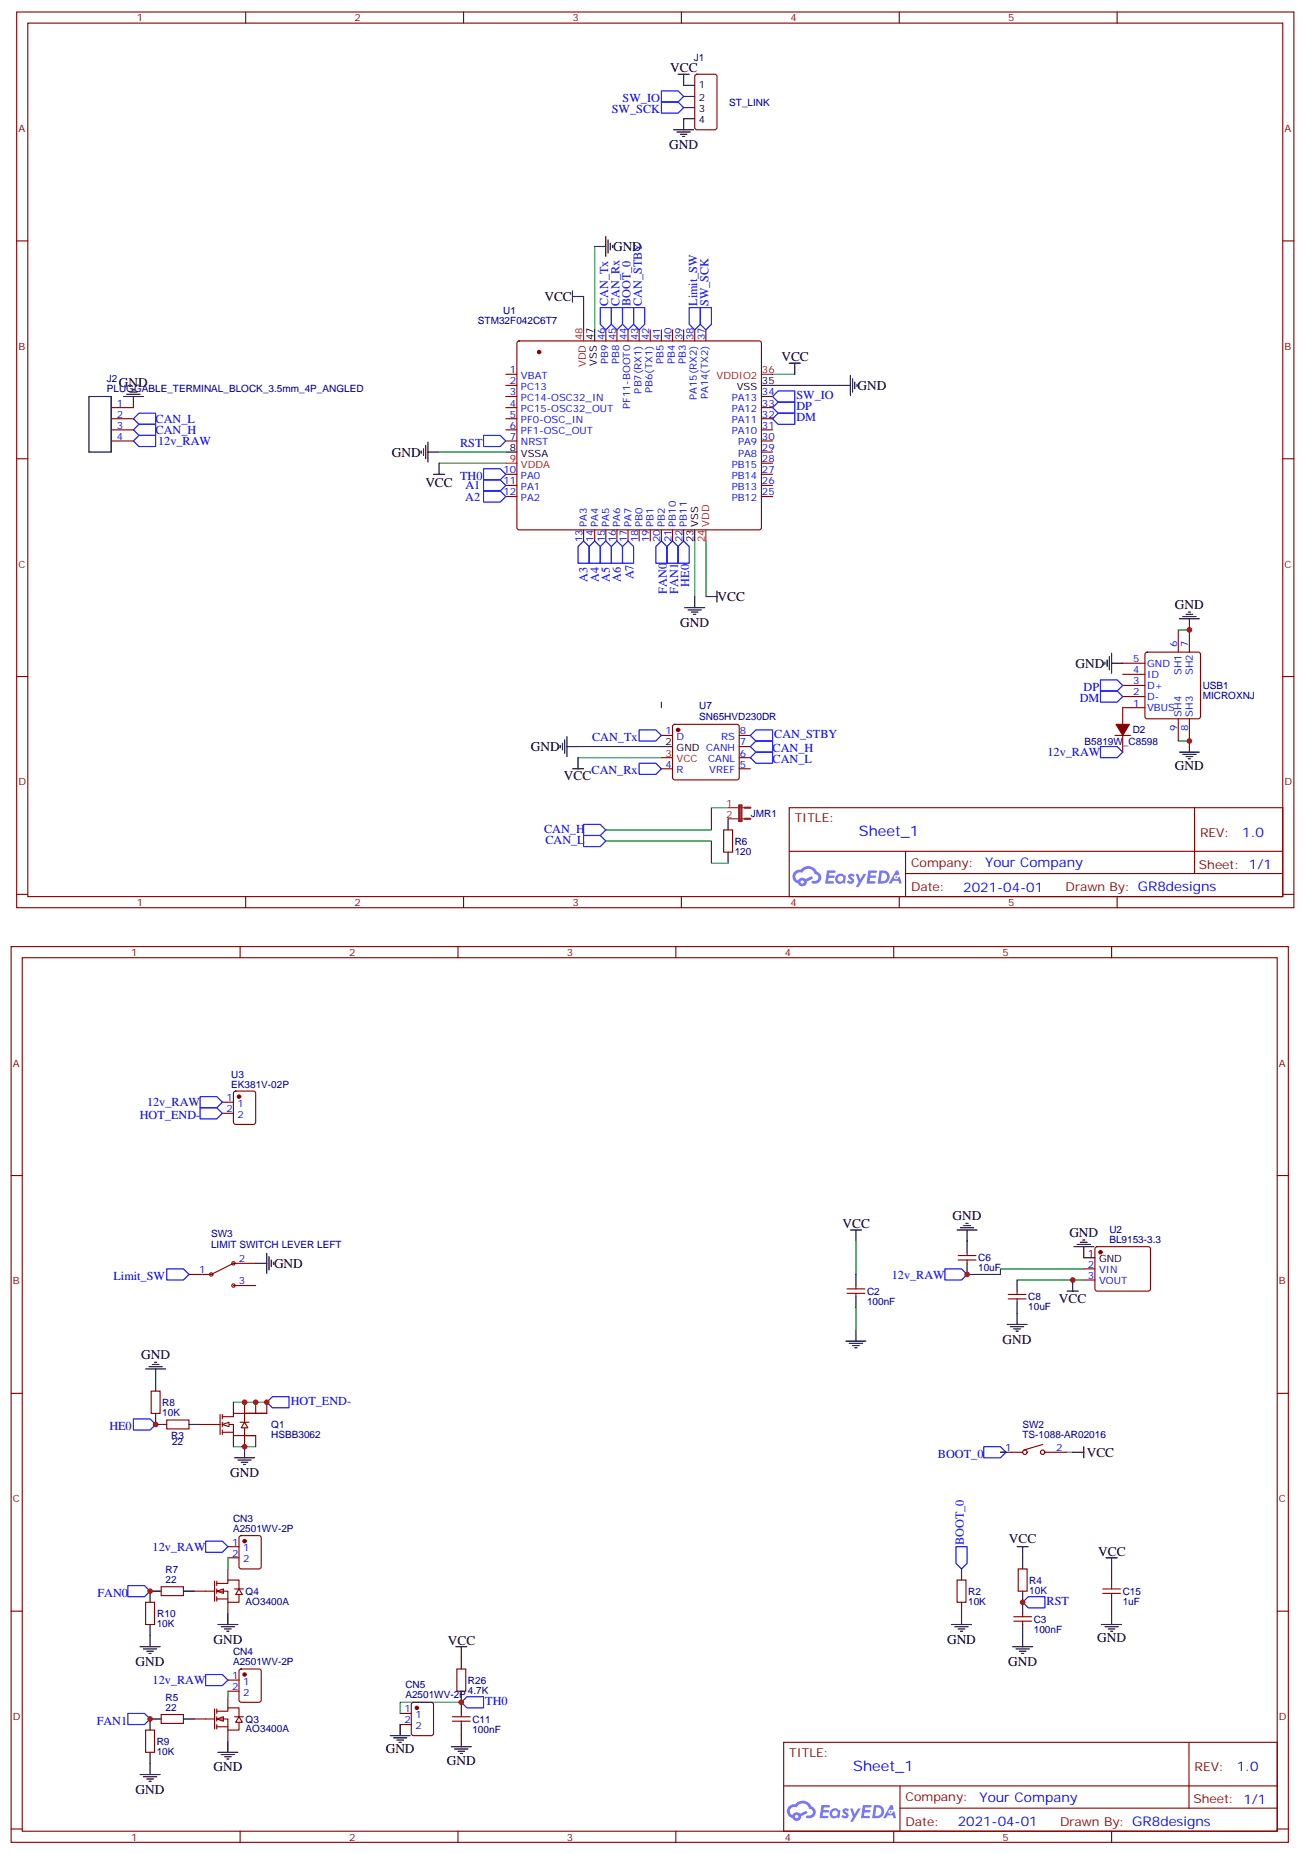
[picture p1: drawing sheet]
<svg xmlns="http://www.w3.org/2000/svg" width="414mm" height="589mm" viewBox="0 0 414 589" stroke-linecap="round" stroke-linejoin="round" font-family="sans-serif">
<g fill="none" stroke="#870000" stroke-width=".35">
<path d="M5.3 3.8h405.3v284.3h-405.3zM8.8 7.3h398.3v277.3h-398.3zM78 3.8v3.5M147.1 3.8v3.5M216.3 3.8v3.5M285.4 3.8v3.5M354.5 3.8v3.5M5.3 76.5h3.5M407.1 76.5h3.5M5.3 145.6h3.5M407.1 145.6h3.5M5.3 214.8h3.5"/>
<path d="M407.1 214.8h3.5M250.5 256.4h156.6v28.2h-156.6zM379.1 256.4v20.9M250.5 270.2h156.5M287.4 277.3h119.6M287.4 270.2v14.2M5.3 283.9h3.5M78 284.6v3.5M147.1 284.6v3.5M216.3 284.6v3.5M285.4 284.6v3.5M354.5 284.6v3.5"/>
<path d="M407.1 283.9h3.5"/>
</g>
<g fill="#5487ff">
<path d="M269.5 277.6a1.22 1.22 0 0 1 1.7 .2l-.4 .6a.47 .47 0 0 0-.4-.4 .47 .47 0 0 0-.5 .2l.2 .2a1.14 1.14 0 0 1 .8 1.8 1.14 1.14 0 0 1-1.9 0l-.2-.2 .4-.6 .8 .5a.29 .29 0 0 0 .3-.3 .29 .29 0 0 0-.3-.3 1.04 1.04 0 0 1-.5-1.7z"/>
<path d="M262.5 276.3h2.3l.4 .2-.2 .5-1.8 .1-.1 .8h1.5l.3 .4-.4 .4h-1.5l-.2 1.1h1.7l.2 .3-.2 .3-2.6 .1z"/>
<path d="M275.6 276.3l2.7 .2-.1 .5-1.9 .1-.1 .8h1.5l.4 .4-.4 .4h-1.6l-.2 1.1h1.8l.1 .3-.1 .3-2.7 .1z"/>
<path d="M284.4 276.3h.7l.3 1.3-.6 .3a.69 .69 0 0 0-1 .3 .69 .69 0 0 0 .4 .9 .69 .69 0 0 0 .9-.6l.5-.2 .5 2.2h-.7l-.3-.9h-1.7l-.5 .9h-.9z"/>
<path d="M271.6 277.4h.8l.6 1.8 1.1-1.8h.8l-2.5 4.2h-.8l.9-1.5z"/>
<path d="M279.1 276.3l-.5 4.2h1.3a2.11 2.11 0 0 0 2.4-2.1 2.11 2.11 0 0 0-2.5-2.1zM279.9 277.1a1.43 1.43 0 0 1 1.6 1.6 1.43 1.43 0 0 1-2 1.1z"/>
<path d="M265.5 277.9a1.54 1.54 0 0 0-.1 2.2 1.54 1.54 0 0 0 2.1 .1l.7 .3 .2-2.3-.5-.3a1.49 1.49 0 0 0-2.4 0zM265.7 278.9a.95 .95 0 0 1 1.9 0 .95 .95 0 0 1-1.9 0z"/>
<path d="M252.2 276.7a2.18 2.18 0 0 0 1 3.7 1.44 1.44 0 0 0 1.7 .9 1.44 1.44 0 0 0 1.1-1.4l2-1.1-.4-.7-1.9 1a1.47 1.47 0 0 0-2.4 .4 1.39 1.39 0 0 1-.7-1.9 1.39 1.39 0 0 1 2-.5 2.12 2.12 0 0 1 2.1-1.3 2.12 2.12 0 0 1 1.9 1.7 1.14 1.14 0 0 1 1.1 1.4 1.14 1.14 0 0 1-1.6 .7 .43 .43 0 0 0-.6 .4 .43 .43 0 0 0 .5 .5 1.98 1.98 0 0 0 2.5-1.2 1.98 1.98 0 0 0-1.3-2.6 3.1 3.1 0 0 0-5.2-.6l-.9 .1zM254.1 280a.54 .54 0 0 1 1 0 .54 .54 0 0 1-1 0z"/>
<circle cx="284.4" cy="278.4" r=".26"/>
</g>
<path d="M185.2 104.7v3.5M241.7 118.8h3.5M160.5 147h3.5M224 168.2v3.5M209.9 240.5h3.5" fill="none" stroke="#f00" stroke-width=".35"/>
<g fill="none" stroke="#000" stroke-width=".35">
<path d="M215.2 23.6h3.5M217 23.6v3.5h3.5M217 30.6h3.5M217 34.1h3.5M220.5 37.7h-3.5v3.5M213.8 41.2h6.3M214.8 41.9h4.3M215.9 42.6h2.1M216.6 43.3h.7M188.7 78.2h3.6M192.3 75.1v6.3M193 76.1v4.3"/>
<path d="M193.7 77.2v2.1M194.4 77.9v.7M181.7 94.1h3.5M181.7 92.4v3.5M188.7 104.7v3.5M250.5 115.3h3.5M252.2 115.3v3.5M269.9 119.2v6.3M28.2 125.9h7.1v17.6h-7.1zM241.7 122.3h3.5M266.3 122.3h3.6M270.6 120.2v4.3"/>
<path d="M271.3 121.3v2.1M272 122v.7M133.7 143.2v.7M134.4 142.5v2.1M135.1 141.4v4.2M135.8 143.5h3.5M135.8 140.3v6.4M137.6 150.6h3.5M139.3 147v3.6M160.5 143.5h3.5M220.5 168.2v3.5M217.3 192.9h6.4"/>
<path d="M218.4 193.6h4.2M219.4 194.3h2.1M220.1 195h.7M220.5 189.4v3.5M224 189.4h3.5M227.5 187.6v3.5M374.3 196.4h6.3M375.4 195.7h4.2M376.4 195h2.1M377.1 194.3h.7M377.5 196.4v3.6M350.7 210.2v.7"/>
<path d="M351.4 209.5v2.1M352.1 208.4v4.3M352.8 207.4v6.3M352.8 210.5h3.5M177.8 236.6v.7M178.5 235.9v2.2M179.2 234.9v4.2M179.9 237h3.5M179.9 233.8v6.4M209.9 237h3.5M374.3 238.8h6.3M375.4 239.5h4.2"/>
<path d="M377.5 235.2v3.6M181.7 244.1h3.5M183.4 240.5v3.6M231.1 259.9v3.6M376.4 240.2h2.1M377.1 240.9h.7M231.1 270.5v3.5M305.2 498.1v3.5M322.8 491h3.5M324.6 491v7.1M351 494.5h3.5M352.8 494.5v3.6"/>
<path d="M302 515.7h6.3M303 516.4h4.3M304.1 517.1h2.1M304.8 517.8h.7M305.2 508.6v7.1M324.6 505.1v7.1M324.6 515.7v7M349.6 515.7h6.4M350.7 516.4h4.2M351.7 517.1h2.1M352.4 517.8h.7M352.8 512.2v3.5"/>
<path d="M321.4 522.7h6.3M322.4 523.5h4.3M323.5 524.2h2.1M324.2 524.9h.7"/>
</g>
<g fill="none" stroke="#870000" stroke-width=".35">
<path d="M220.7 23.8l.5-.2h5.6l.7 .4v16.5l-.4 .6-5.9 .1-.7-.5v-16.4zM160.5 118.8h3.5M164.3 108.4l.4-.2h76.2l.5 .2 .3 .5v58.6l-.3 .5-.5 .2h-76.2l-.5-.2-.2-.5v-58.6zM192.3 104.7v3.5M195.8 104.7v3.5M199.3 104.7v3.5M202.8 104.7v3.5M206.4 104.7v3.5M209.9 104.7v3.5M213.4 104.7v3.5M217 104.7v3.5M220.5 104.7v3.5"/>
<path d="M224 104.7v3.5M35.3 129.4h7M35.3 132.9h7M35.3 136.5h7M35.3 140h7M160.5 125.9h3.5M160.5 129.4h3.5M160.5 132.9h3.5M160.5 136.5h3.5M160.5 140h3.5M160.5 122.3h3.5M241.7 125.9h3.5"/>
<path d="M241.7 129.4h3.5M241.7 132.9h3.5M241.7 136.5h3.5M241.7 140h3.5M160.5 150.6h3.5M160.5 154.1h3.5M160.5 157.6h3.5M241.7 143.5h3.5M241.7 147h3.5M241.7 150.6h3.5M241.7 154.1h3.5M241.7 157.6h3.5"/>
<path d="M185.2 168.2v3.5M188.7 168.2v3.5M192.3 168.2v3.5M195.8 168.2v3.5M199.3 168.2v3.5M202.8 168.2v3.5M206.4 168.2v3.5M209.9 168.2v3.5M213.4 168.2v3.5M217 168.2v3.5M373.9 200v7M377.5 200v7"/>
<path d="M356.3 210.5h7.1M356.3 214.1h7.1M356.3 217.6h7.1M363.6 207.2l.5-.2h16.2l.5 .2 .2 .5v19.8l-.2 .5-.5 .2h-16.2l-.5-.3-.2-.4v-19.8zM209.9 233.5h3.5M213.7 230.1l.4-.2h19.8l.5 .2 .2 .5v16.3l-.2 .5-.5 .2h-19.8l-.5-.3-.2-.4v-16.3zM234.6 233.5h3.5M234.6 237h3.5M353.8 233.5h5M356.3 221.1h7.1M356.3 233.5v5.3M363.4 224.6h-7.1v5.3"/>
<path d="M373.9 228.2v7M377.5 228.2v7M209.9 244.1h3.5M234.6 244.1h3.5M234.6 240.5h3.5M229.7 263.5h2.8v7h-2.8zM63.5 452.2h6.3M69.8 449v6.4M70.6 452.2h3.5v3.5h7h-3.5v-2.5M70.6 449.7h3.5v-1h10.6h-7.1v2.8M70.6 449v1.4M70.6 451.5v1.4"/>
<path d="M70.6 454v1.4M70.6 454.7h3.5M74.1 445.1v3.6M74.1 455.7v3.5M76.2 451.5h2.8M77.6 445.1v3.6M77.6 455.7v3.5M81.1 445.1v3.6M81.1 455.7v3.5M84.7 445.1v3.6M323.1 498.1h2.9v7h-2.9zM352.8 498.1v3.5"/>
<path d="M303.7 501.6h2.9v7h-2.9zM321.7 514.6h5.7M321.7 513.2h5.7M324.6 512.2v1M324.6 514.6v1.1M352.8 508.6v3.6"/>
</g>
<g fill="#870000" stroke="#870000" stroke-width=".35">
<path d="M354.2 229.9h4.2l-2.1 3.6z"/>
<circle cx="171.1" cy="111.8" r=".53"/>
<circle cx="215.2" cy="231.7" r=".53"/>
</g>
<g fill="none" stroke="#008700" stroke-width=".35">
<path d="M188.7 78.2v26.5M185.2 94.1v10.6M245.2 118.8h7M245.2 122.3h21.1M139.3 143.5h21.2M139.3 147h21.2M220.5 171.7v17.7M224 171.7v17.7M373.9 200h3.6M183.4 237h26.5M209.9 222.9v1.7M373.9 235.2h3.6"/>
<path d="M183.4 240.5h26.5M231.1 256.4h-5.3v7.1h-33.5M192.3 267h33.5v7h5.3"/>
</g>
<g fill="none" stroke="#00f" stroke-width=".35">
<path d="M209.9 32.4h5.3l1.8 1.7-1.8 1.8h-5.3zM209.9 28.9h5.3l1.8 1.7-1.8 1.8h-5.3zM190.5 97.6h3.5v5.3l-1.7 1.8-1.8-1.8zM194 97.6h3.6v5.3l-1.8 1.8-1.8-1.8zM197.6 97.6h3.5v5.3l-1.8 1.8-1.7-1.8zM222.2 97.6h3.6v5.3l-1.8 1.8-1.8-1.8zM42.3 132.9l1.8-1.7h5.3v3.5h-5.3zM42.3 136.5l1.8-1.8h5.3v3.5h-5.3zM153.5 138.2h5.2l1.8 1.8-1.8 1.7h-5.2zM245.2 132.9l1.7-1.7h5.3v3.5h-5.3zM245.2 125.9l1.7-1.8h5.3v3.5h-5.3zM246.9 127.6h5.3v3.6h-5.3l-1.7-1.8z"/>
<path d="M349.2 215.8h5.3l1.8 1.8-1.8 1.8h-5.3zM349.2 219.4h5.3l1.8 1.7-1.8 1.8h-5.3zM202.8 231.7h5.3l1.8 1.8-1.8 1.7h-5.3zM238.1 233.5l1.8-1.8h5.3v3.5h-5.3zM239.9 235.2h5.3v3.6h-5.3l-1.8-1.8zM202.8 242.3h5.3l1.8 1.8-1.8 1.7h-5.3zM238.1 240.5l1.8-1.7h5.3v3.5h-5.3zM303.4 491h3.5v5.3l-1.7 1.8-1.8-1.8zM324.6 508.6l1.7-1.7h5.3v3.5h-5.3z"/>
</g>
<path d="M350 505.8h5.6M350 504.4h5.6M352.8 501.6v2.8M352.8 505.8v2.8" fill="none" stroke="#a10000" stroke-width=".35"/>
<path d="M231.1 256.4h5.3M231.1 259.9h5.3" fill="none" stroke="#8c2424" stroke-width=".35"/>
<path d="M234.6 255.7h.7v4.9h-.7zM236.4 256.4h1.7M236.4 259.9h1.7" fill="none" stroke="#8c2424" stroke-width=".71"/>
<g fill="#fff" stroke="#870000" stroke-width=".35">
<path d="M77.6 451.5l1.1 1.7h-2.1z"/>
<path d="M70.6 452.2l2.1-.7v1.4z"/>
</g>
<path d="M40.6 503.3h5.3l1.7 1.8-1.7 1.8h-5.3zM40.6 543.9h5.3l1.7 1.8-1.7 1.7h-5.3z" fill="none" stroke="#00f" stroke-width=".35"/>
<g fill="none" stroke="#000" stroke-width=".35">
<path d="M47.6 515.7v7M51.2 505.1h-3.6v3.5M58.2 505.1h3.5M69.1 515.7h6.4M70.2 516.4h4.2M71.3 517.1h2.1M72 517.8h.7M72.3 512.2v3.5M44.4 522.7h6.4M45.5 523.5h4.2M46.6 524.2h2.1M47.3 524.9h.7"/>
<path d="M47.6 556.3v7M51.2 545.7h-3.6v3.5M58.2 545.7h3.5M69.1 556.3h6.4M70.2 557h4.2M71.3 557.7h2.1M72 558.4h.7M72.3 552.7v3.6M44.4 563.3h6.4M45.5 564h4.2M46.6 564.7h2.1M47.3 565.4h.7"/>
</g>
<path d="M46.2 508.6h2.8v7.1h-2.8zM51.2 503.7h7v2.8h-7zM46.2 549.2h2.8v7.1h-2.8zM51.2 544.3h7v2.8h-7z" fill="none" stroke="#870000" stroke-width=".35"/>
<g fill="#fff" stroke="#870000" stroke-width=".35">
<path d="M68.8 545.7l2.1-.7v1.4z"/>
<path d="M75.8 545l1.1 1.7h-2.1z"/>
</g>
<path d="M72.3 538.6v3.5M61.7 545.7h6.4M68.1 542.5v6.4M68.8 543.2h3.5v-1.1h3.5v2.9M68.8 545.7h3.5v3.5h3.5v-2.5M68.8 548.1h3.5M68.8 542.5v1.4M68.8 545v1.4M68.8 547.4v1.5M72.3 549.2v3.5M74.4 545h2.9" fill="none" stroke="#870000" stroke-width=".35"/>
<g fill="#fff" stroke="#870000" stroke-width=".35">
<path d="M68.8 505.1l2.1-.7v1.4z"/>
<path d="M75.8 504.4l1.1 1.8h-2.1z"/>
</g>
<g fill="none" stroke="#870000" stroke-width=".35">
<path d="M3.5 300.5h405.4v284.3h-405.4zM7.1 304h398.2v277.3h-398.2zM76.2 300.5v3.5M145.3 300.5v3.5M214.5 300.5v3.5M283.6 300.5v3.5M352.8 300.5v3.5M3.5 373.2h3.6M405.3 373.2h3.6M3.5 442.3h3.6M48 441.6h2.8v7.1h-2.8zM52.9 450.8h7.1v2.8h-7.1z"/>
<path d="M405.3 442.3h3.6M72.3 498.1v3.5M3.5 511.5h3.6M61.7 505.1h6.4M68.1 501.9v6.4M68.8 502.6h3.5v-1h3.5v2.8M68.8 505.1h3.5v3.5h3.5v-2.4M68.8 507.6h3.5M68.8 501.9v1.4M68.8 504.4v1.4M68.8 506.9v1.4M72.3 508.6v3.6"/>
<path d="M74.4 504.4h2.9M405.3 511.5h3.6M248.7 553.1h156.6v28.2h-156.6zM377.3 553.1v20.9M248.7 566.9h156.5M285.6 574h119.6M285.6 566.9v14.1M3.5 580.6h3.6M76.2 581.3v3.5M145.3 581.3v3.5M214.5 581.3v3.5M283.6 581.3v3.5"/>
<path d="M352.8 581.3v3.5M405.3 580.6h3.6"/>
</g>
<path d="M42.3 450.4h5.3l1.8 1.8-1.8 1.8h-5.3z" fill="none" stroke="#00f" stroke-width=".35"/>
<path d="M46.2 434.6h6.4M47.3 433.8h4.2M48.3 433.1h2.1M49 432.4h.7M49.4 434.6v7M49.4 448.7v3.5h3.5M60 452.2h3.5M77.6 459.2v3.6M74.4 462.8h6.4M75.5 463.5h4.2M76.6 464.2h2.1M77.3 464.9h.7" fill="none" stroke="#000" stroke-width=".35"/>
<path d="M74.1 459.2h7" fill="none" stroke="#008700" stroke-width=".35"/>
<g fill="#5487ff">
<path d="M267.7 574.3a1.22 1.22 0 0 1 1.7 .2l-.4 .6a.47 .47 0 0 0-.3-.4 .47 .47 0 0 0-.5 .2l.1 .2a1.14 1.14 0 0 1 .8 1.8 1.14 1.14 0 0 1-1.9 0l-.2-.2 .5-.6 .7 .4a.29 .29 0 0 0 .3-.2 .29 .29 0 0 0-.2-.3 1.04 1.04 0 0 1-.6-1.7z"/>
<path d="M260.7 573h2.4l.3 .2-.2 .5-1.8 .1-.1 .8h1.5l.3 .4-.3 .3h-1.6l-.2 1.1 1.7 .1 .2 .3-.2 .3-2.6 .1z"/>
<path d="M273.8 573l2.7 .2-.1 .5-1.8 .1-.2 .8h1.6l.3 .4-.4 .3h-1.6l-.1 1.1 1.7 .1 .2 .3-.2 .3-2.6 .1z"/>
<path d="M282.6 573h.7l.3 1.3-.6 .3a.69 .69 0 0 0-1 .3 .69 .69 0 0 0 .4 .9 .69 .69 0 0 0 .9-.6l.5-.2 .6 2.2h-.8l-.2-.9h-1.8l-.5 .9h-.8z"/>
<path d="M269.8 574.1h.8l.6 1.8 1.1-1.8h.9l-2.6 4.2h-.8l.9-1.6z"/>
<path d="M277.4 573l-.6 4.2h1.3a2.11 2.11 0 0 0 2.5-2.1 2.11 2.11 0 0 0-2.5-2.1zM278.1 573.7a1.43 1.43 0 0 1 1.6 1.7 1.43 1.43 0 0 1-2 1z"/>
<path d="M263.7 574.6a1.54 1.54 0 0 0-.1 2.2 1.54 1.54 0 0 0 2.2 .1l.6 .3 .3-2.3-.6-.3a1.49 1.49 0 0 0-2.4 0zM264 575.6a.94 .94 0 0 1 1.8 0 .94 .94 0 0 1-1.8 0z"/>
<path d="M250.4 573.4a2.18 2.18 0 0 0 1.1 3.7 1.44 1.44 0 0 0 1.6 .9 1.44 1.44 0 0 0 1.2-1.5l2-1-.5-.7-1.9 1a1.47 1.47 0 0 0-2.4 .4 1.39 1.39 0 0 1-.7-1.9 1.39 1.39 0 0 1 2-.5 2.12 2.12 0 0 1 2.2-1.3 2.12 2.12 0 0 1 1.9 1.7 1.14 1.14 0 0 1 1.1 1.4 1.14 1.14 0 0 1-1.7 .7 .43 .43 0 0 0-.5 .4 .43 .43 0 0 0 .4 .5 1.98 1.98 0 0 0 2.5-1.3 1.98 1.98 0 0 0-1.2-2.5 3.1 3.1 0 0 0-5.3-.7l-.9 .1zM252.3 576.7a.55 .55 0 0 1 1.1 0 .55 .55 0 0 1-1.1 0z"/>
<circle cx="282.6" cy="575.1" r=".26"/>
</g>
<g fill="none" stroke="#000" stroke-width=".35">
<path d="M39.2 125.9h6.3M40.2 125.2h4.2M41.3 124.5h2.1M42 123.8h.7M42.3 125.9v3.5M84.7 397.9v6.3M85.4 398.9v4.3M86.1 400v2.1M269.9 390.5h3.5M271.6 390.5v3.5M303.7 390.5h6.4M304.8 389.7h4.2"/>
<path d="M305.9 389h2.1M306.6 388.3h.7M306.9 390.5v7M340.8 395.7h6.3M341.8 395h4.3M342.9 394.3h2.1M343.6 393.6h.7M344 395.7v3.6h3.5M81.1 401h3.6M86.8 400.7v.7M271.6 404.6v3.5M271.6 411.6v3.5"/>
<path d="M306.9 401v3.6M322.8 406.3v3.6M322.8 413.4v7M338.7 409.9h3.5M340.4 406.3v3.6M268.5 425.7h6.3M269.5 426.4h4.3M270.6 427.1h2.1M271.3 427.8h.7M271.6 422.2v3.5M319.6 420.4h6.4M320.7 421.1h4.2"/>
<path d="M321.7 421.9h2.1M322.4 422.6h.7M344 459.2v3.6M340.4 461h3.6M144.6 522.7h3.6M146.4 522.7v7.1M146.4 536.9v7M123.8 551h6.4M124.9 551.7h4.2M125.9 552.4h2.2M126.6 553.1h.8M127 547.4v3.6"/>
<path d="M143.2 554.5h6.4M144.3 555.2h4.2M145.3 555.9h2.2M146 556.6h.8M146.4 547.4v7.1"/>
</g>
<path d="M271.6 394v10.6M271.6 415.1v7.1M322.8 406.3h21.2M344 402.8h-26.5v1.8h-10.6M74.1 445.1h10.6M317.5 461h1.8M338.7 461h1.7M72.3 494.5v3.6M72.3 536.9v1.7M146.4 540.4h-19.4v3.5" fill="none" stroke="#008700" stroke-width=".35"/>
<g fill="none" stroke="#870000" stroke-width=".35">
<path d="M70.6 349.9h3.5M70.6 353.4h3.5M74.3 346.6l.5-.2h5.6l.7 .4v9.4l-.4 .7h-5.9l-.7-.4v-9.4zM304.1 400h5.6M304.1 398.6h5.6M306.9 397.5v1.1M306.9 400v1M347.7 396l.5-.3h16.2l.5 .3 .2 .5v12.7l-.2 .5-.5 .2h-16.2l-.5-.3-.2-.4v-12.7zM60 404.6h7M74.1 401h7M74.1 408.1h7M268.8 410.6h5.7"/>
<path d="M268.8 409.2h5.7M271.6 408.1v1.1M271.6 410.6v1M320 412.3h5.6M320 410.9h5.6M322.8 409.9v1M322.8 412.3v1.1M344 402.8h3.5M344 406.3h3.5M330.9 458.5l-6 1.8M317.5 461h7.1M331.6 461h7.1"/>
<path d="M72.3 491h3.5M72.3 494.5h3.5M76.1 487.7l.5-.2h5.6l.6 .4 .1 9.4-.5 .7-5.8 .1-.7-.5-.1-9.4zM72.3 533.3h3.5M72.3 536.9h3.5M76.1 530l.5-.2h5.6l.6 .4 .1 9.5-.5 .6-5.8 .1-.7-.5-.1-9.4zM145 529.8h2.8v7.1h-2.8zM127 543.9h3.5M127 547.4h3.5M130.8 540.6l.4-.2h5.7l.6 .4 .1 9.5-.5 .6-5.9 .1-.6-.5-.1-9.4zM143.6 546.4h5.6M143.6 545h5.6"/>
<path d="M146.4 543.9v1.1M146.4 546.4v1"/>
<circle cx="325.3" cy="461" r=".71"/>
<circle cx="330.9" cy="461" r=".71"/>
</g>
<g fill="none" stroke="#00f" stroke-width=".35">
<path d="M201.1 97.6h3.5v5.3l-1.8 1.8-1.7-1.8zM218.7 97.6h3.5v5.3l-1.7 1.8-1.8-1.8zM42.3 140l1.8-1.8h5.3v3.5h-5.3zM153.5 152.3h5.2l1.8 1.8-1.8 1.8h-5.2zM153.5 155.9h5.2l1.8 1.7-1.8 1.8h-5.2zM153.5 148.8h5.2l1.8 1.8-1.8 1.7h-5.2zM185.2 171.7l1.8 1.8v5.3h-3.6v-5.3zM188.7 171.7l1.8 1.8v5.3h-3.5v-5.3zM192.3 171.7l1.7 1.8v5.3h-3.5v-5.3zM195.8 171.7l1.8 1.8v5.3h-3.6v-5.3zM199.3 171.7l1.8 1.8v5.3h-3.5v-5.3zM209.9 171.7l1.8 1.8v5.3h-3.6v-5.3z"/>
<path d="M213.4 171.7l1.8 1.8v5.3h-3.5v-5.3zM217 171.7l1.7 1.8v5.3h-3.5v-5.3zM349.2 237h5.3l1.8 1.8-1.8 1.7h-5.3zM185.2 265.2h5.3l1.8 1.8-1.8 1.7h-5.3zM185.2 261.7h5.3l1.8 1.8-1.8 1.7h-5.3zM63.5 351.6h5.3l1.8 1.8-1.8 1.8h-5.3zM63.5 348.1h5.3l1.8 1.8-1.8 1.7h-5.3zM52.9 402.8h5.3l1.8 1.8-1.8 1.7h-5.3zM299.9 402.8h5.3l1.7 1.8-1.7 1.7h-5.3zM86.4 443.4h5.3v3.5h-5.3l-1.7-1.8zM312.2 459.2h5.3l1.8 1.8-1.8 1.8h-5.3zM65.3 489.2h5.3l1.7 1.8-1.7 1.8h-5.3z"/>
<path d="M65.3 531.6h5.3l1.7 1.7-1.7 1.8h-5.3zM146.4 540.4l1.8-1.8h5.3v3.5h-5.3z"/>
</g>
<g fill="#870000" stroke="#870000" stroke-width=".35">
<circle cx="349.2" cy="397.5" r=".53"/>
<circle cx="75.8" cy="348.1" r=".53"/>
<circle cx="77.6" cy="489.2" r=".53"/>
<circle cx="77.6" cy="531.6" r=".53"/>
<circle cx="132.3" cy="542.1" r=".53"/>
</g>
<g fill="none" stroke="#900" stroke-width=".35">
<path d="M74.1 401l-7.1 3.6"/>
<circle cx="67" cy="404.6" r=".53"/>
<circle cx="74.1" cy="401" r=".53"/>
<circle cx="74.1" cy="408.1" r=".53"/>
</g>
<g fill="#c00">
<circle cx="324.6" cy="508.6" r=".88"/>
<circle cx="377.5" cy="200" r=".88"/>
<circle cx="377.5" cy="235.2" r=".88"/>
<circle cx="47.6" cy="505.1" r=".88"/>
<circle cx="47.6" cy="545.7" r=".88"/>
<circle cx="49.4" cy="452.2" r=".88"/>
<circle cx="77.6" cy="459.2" r=".88"/>
<circle cx="340.4" cy="406.3" r=".88"/>
<circle cx="306.9" cy="404.6" r=".88"/>
<circle cx="84.7" cy="445.1" r=".88"/>
<circle cx="81.1" cy="445.1" r=".88"/>
<circle cx="77.6" cy="445.1" r=".88"/>
<circle cx="146.4" cy="540.4" r=".88"/>
</g>
<g font-size="4.6" fill="#00f">
<text x="272.6" y="265.4">Sheet_1</text>
<text x="270.8" y="562.1">Sheet_1</text>
</g>
<g font-size="4.2">
<text x="212.7" y="22.9">VCC</text>
<text x="212.4" y="47.3">GND</text>
<text x="194.6" y="79.7">GND</text>
<text x="172.8" y="95.6">VCC</text>
<text x="248" y="114.6">VCC</text>
<text x="37.7" y="122.7">GND</text>
<text x="272.2" y="123.8">GND</text>
<text x="124.4" y="144.9">GND</text>
<text x="135" y="154.5">VCC</text>
<text x="227.7" y="190.8">VCC</text>
<text x="372.9" y="193.2">GND</text>
<text x="215.9" y="199">GND</text>
<text x="341.3" y="211.9">GND</text>
<text x="168.5" y="238.4">GND</text>
<text x="372.9" y="244.4">GND</text>
<text x="179" y="247.7">VCC</text>
<text x="267.4" y="389.7">VCC</text>
<text x="302.3" y="387.3">GND</text>
<text x="339.4" y="392.6">GND</text>
<text x="87" y="402.5">GND</text>
<text x="336.1" y="413.8">VCC</text>
<text x="44.8" y="431.4">GND</text>
<text x="318.2" y="426.5">GND</text>
<text x="344.9" y="462.5">VCC</text>
<text x="73" y="468.8">GND</text>
<text x="320.2" y="489.9">VCC</text>
<text x="348.5" y="493.8">VCC</text>
<text x="67.7" y="521.7">GND</text>
<text x="300.6" y="521.7">GND</text>
<text x="348.2" y="521.3">GND</text>
<text x="142.2" y="522">VCC</text>
<text x="43" y="528.8">GND</text>
<text x="320" y="528.8">GND</text>
<text x="122.4" y="556.6">GND</text>
<text x="67.7" y="562.3">GND</text>
<text x="141.8" y="560.1">GND</text>
<text x="43" y="569.3">GND</text>
</g>
<g font-size="4.2" fill="#00f">
<text x="394.3" y="265.7">1.0</text>
<text x="312.6" y="275.2">Your Company</text>
<text x="305.7" y="283">2021-04-01</text>
<text x="392.5" y="562.3">1.0</text>
<text x="310.9" y="571.9">Your Company</text>
<text x="304" y="579.7">2021-04-01</text>
</g>
<g font-size="3.9" fill="#00f">
<text x="194.2" y="35.9">SW_SCK</text>
<text x="197.6" y="32.4">SW_IO</text>
<text x="193" y="97.1" transform="rotate(-90 193 97.1)">CAN_Tx</text>
<text x="196.6" y="97.1" transform="rotate(-90 196.6 97.1)">CAN_Rx</text>
<text x="200" y="97.1" transform="rotate(-90 200 97.1)">BOOT_0</text>
<text x="203.7" y="97.1" transform="rotate(-90 203.7 97.1)">CAN_STBY</text>
<text x="221.3" y="97.1" transform="rotate(-90 221.3 97.1)">Limit_SW</text>
<text x="224.9" y="97.2" transform="rotate(-90 224.9 97.2)">SW_SCK</text>
<text x="252.8" y="126.8">SW_IO</text>
<text x="252.8" y="130.1">DP</text>
<text x="49.4" y="134.4">CAN_L</text>
<text x="49.4" y="137.9">CAN_H</text>
<text x="252.8" y="133.6">DM</text>
<text x="50.2" y="141.2">12v_RAW</text>
<text x="146" y="141.8">RST</text>
<text x="146" y="152.4">TH0</text>
<text x="147.7" y="155.3">A1</text>
<text x="147.6" y="158.9">A2</text>
<text x="186.5" y="184.6" transform="rotate(-90 186.5 184.6)">A3</text>
<text x="190" y="184.6" transform="rotate(-90 190 184.6)">A4</text>
<text x="193.5" y="184.6" transform="rotate(-90 193.5 184.6)">A5</text>
<text x="197.1" y="184.6" transform="rotate(-90 197.1 184.6)">A6</text>
<text x="201.1" y="183.9" transform="rotate(-90 201.1 183.9)">A7</text>
<text x="211.7" y="188.4" transform="rotate(-90 211.7 188.4)">FAN0</text>
<text x="215.2" y="188.4" transform="rotate(-90 215.2 188.4)">FAN1</text>
<text x="218.7" y="186.2" transform="rotate(-90 218.7 186.2)">HE0</text>
<text x="343.9" y="219.4">DP</text>
<text x="342.7" y="223">DM</text>
<text x="187.9" y="235.2">CAN_Tx</text>
<text x="245.2" y="238.6">CAN_H</text>
<text x="245.7" y="234.3">CAN_STBY</text>
<text x="187.7" y="245.8">CAN_Rx</text>
<text x="245.2" y="242.1">CAN_L</text>
<text x="332.4" y="240">12v_RAW</text>
<text x="172.7" y="264.5">CAN_H</text>
<text x="173.1" y="268">CAN_L</text>
<text x="46.7" y="351.2">12v_RAW</text>
<text x="44.4" y="355.2">HOT_END-</text>
<text x="36" y="406.3">Limit_SW</text>
<text x="283" y="405.9">12v_RAW</text>
<text x="92.3" y="445.9">HOT_END-</text>
<text x="34.7" y="454">HE0</text>
<text x="297.7" y="462.8">BOOT_0</text>
<text x="305.9" y="490.5" transform="rotate(-90 305.9 490.5)">BOOT_0</text>
<text x="48.4" y="492.3">12v_RAW</text>
<text x="30.9" y="506.9">FAN0</text>
<text x="332.1" y="509.4">RST</text>
<text x="48.4" y="534.7">12v_RAW</text>
<text x="154" y="541.1">TH0</text>
<text x="30.7" y="547.4">FAN1</text>
</g>
<g font-size="3.9" fill="#800">
<text x="252.2" y="261">TITLE:</text>
<text x="380.9" y="265.7">REV:</text>
<text x="289.1" y="275.2">Company:</text>
<text x="380.5" y="275.8">Sheet: 1/1</text>
<text x="289.1" y="282.9">Date:</text>
<text x="338.2" y="282.9">Drawn By: GR8designs</text>
<text x="250.5" y="557.7">TITLE:</text>
<text x="379.1" y="562.3">REV:</text>
<text x="287.4" y="571.9">Company:</text>
<text x="378.7" y="572.5">Sheet: 1/1</text>
<text x="287.4" y="579.5">Date:</text>
<text x="336.4" y="579.6">Drawn By: GR8designs</text>
</g>
<g font-size="3.2" fill="#800">
<text x="43.4" y="6.8">1</text>
<text x="112.5" y="6.8">2</text>
<text x="181.7" y="6.8">3</text>
<text x="250.8" y="6.8">4</text>
<text x="320" y="6.8">5</text>
<text x="5.8" y="41.9">A</text>
<text x="407.6" y="41.9">A</text>
<text x="5.8" y="111.1">B</text>
<text x="407.6" y="111.1">B</text>
<text x="5.8" y="180.2">C</text>
<text x="407.6" y="180.2">C</text>
<text x="5.8" y="249.3">D</text>
<text x="407.6" y="249.3">D</text>
<text x="43.4" y="287.6">1</text>
<text x="112.5" y="287.6">2</text>
<text x="181.7" y="287.6">3</text>
<text x="250.8" y="287.6">4</text>
<text x="320" y="287.6">5</text>
<text x="41.6" y="303.5">1</text>
<text x="110.8" y="303.5">2</text>
<text x="179.9" y="303.5">3</text>
<text x="249.1" y="303.5">4</text>
<text x="318.2" y="303.5">5</text>
<text x="4.1" y="338.6">A</text>
<text x="405.9" y="338.6">A</text>
<text x="4.1" y="407.7">B</text>
<text x="405.9" y="407.7">B</text>
<text x="4.1" y="476.9">C</text>
<text x="405.9" y="476.9">C</text>
<text x="4.1" y="546">D</text>
<text x="405.9" y="546">D</text>
<text x="41.6" y="584.3">1</text>
<text x="110.8" y="584.3">2</text>
<text x="179.9" y="584.3">3</text>
<text x="249.1" y="584.3">4</text>
<text x="318.2" y="584.3">5</text>
</g>
<g font-size="3.2" fill="#000080">
<text x="220.2" y="19.3">J1</text>
<text x="231.4" y="33.5">ST_LINK</text>
<text x="159.7" y="99.6">U1</text>
<text x="151.7" y="102.9">STM32F042C6T7</text>
<text x="33.9" y="124.5">PLUGGABLE_TERMINAL_BLOCK_3.5mm_4P_ANGLED</text>
<text x="33.9" y="121.1">J2</text>
<text x="381.7" y="221.8">MICROXNJ</text>
<text x="381.7" y="218.7">USB1</text>
<text x="221.9" y="225.2">U7</text>
<text x="221.9" y="228.5">SN65HVD230DR</text>
<text x="359.5" y="232.8">D2</text>
<text x="344.2" y="236.4">B5819W_C8598</text>
<text x="238.3" y="259.3">JMR1</text>
<text x="233.2" y="268.1">R6</text>
<text x="233.2" y="271.3">120</text>
<text x="73.4" y="345.2">EK381V-02P</text>
<text x="73.4" y="342.2">U3</text>
<text x="67" y="392.7">SW3</text>
<text x="352.1" y="394.7">BL9153-3.3</text>
<text x="352.1" y="391.5">U2</text>
<text x="67" y="396.1">LIMIT SWITCH LEVER LEFT</text>
<text x="310.4" y="400.4">C6</text>
<text x="310.4" y="403.6">10uF</text>
<text x="275.2" y="411">C2</text>
<text x="326.3" y="412.8">C8</text>
<text x="275.2" y="414.2">100nF</text>
<text x="326.3" y="415.9">10uF</text>
<text x="51.5" y="449.5">10K</text>
<text x="51.5" y="446.3">R8</text>
<text x="86.1" y="453.4">Q1</text>
<text x="324.5" y="453.3">SW2</text>
<text x="54.3" y="456.9">R3</text>
<text x="54.6" y="458.6">22</text>
<text x="86.1" y="456.4">HSBB3062</text>
<text x="324.5" y="456.4">TS-1088-AR02016</text>
<text x="74" y="483">CN3</text>
<text x="74" y="486.3">A2501WV-2P</text>
<text x="52.6" y="502.6">22</text>
<text x="52.6" y="499.5">R7</text>
<text x="326.7" y="502.8">R4</text>
<text x="78" y="509.3">AO3400A</text>
<text x="78" y="506.3">Q4</text>
<text x="307.3" y="509.4">10K</text>
<text x="307.3" y="506.3">R2</text>
<text x="326.7" y="505.9">10K</text>
<text x="356.3" y="509.4">1uF</text>
<text x="356.3" y="506.2">C15</text>
<text x="49.9" y="513.3">R10</text>
<text x="328.1" y="515.1">C3</text>
<text x="49.7" y="516.5">10K</text>
<text x="328.1" y="518.2">100nF</text>
<text x="74" y="525.3">CN4</text>
<text x="74" y="528.6">A2501WV-2P</text>
<text x="128.6" y="539.2">A2501WV-2P</text>
<text x="128.6" y="535.9">CN5</text>
<text x="148.5" y="537.6">4.7K</text>
<text x="148.5" y="534.4">R26</text>
<text x="52.6" y="543.2">22</text>
<text x="52.6" y="540">R5</text>
<text x="78" y="549.9">AO3400A</text>
<text x="78" y="546.9">Q3</text>
<text x="149.9" y="550">100nF</text>
<text x="149.9" y="546.8">C11</text>
<text x="49.7" y="557.1">10K</text>
<text x="49.7" y="553.9">R9</text>
</g>
<g font-size="3.2">
<text x="221.8" y="27.8">1</text>
<text x="221.8" y="32">2</text>
<text x="221.8" y="35.6">3</text>
<text x="221.8" y="39.1">4</text>
<text x="188.4" y="108.1" transform="rotate(-90 188.4 108.1)">47</text>
<text x="189.4" y="116" transform="rotate(-90 189.4 116)">VSS</text>
<text x="233.8" y="123.8">VSS</text>
<text x="241.8" y="122">35</text>
<text x="161.9" y="143.2">8</text>
<text x="165.3" y="144.9">VSSA</text>
<text x="221.5" y="167.1" transform="rotate(-90 221.5 167.1)">VSS</text>
<text x="220.1" y="172.1" transform="rotate(-90 220.1 172.1)">23</text>
<text x="211.2" y="236.6">2</text>
<text x="214.7" y="238.4">GND CANH</text>
<text x="345.3" y="398.9">1</text>
<text x="348.8" y="400.7">GND</text>
</g>
<g font-size="3.2" fill="#f00">
<text x="184.9" y="108.1" transform="rotate(-90 184.9 108.1)">48</text>
<text x="185.9" y="116.6" transform="rotate(-90 185.9 116.6)">VDD</text>
<text x="241.8" y="118.5">36</text>
<text x="227.4" y="120.2">VDDIO2</text>
<text x="161.9" y="146.7">9</text>
<text x="165.3" y="148.4">VDDA</text>
<text x="225.1" y="167.1" transform="rotate(-90 225.1 167.1)">VDD</text>
<text x="223.7" y="172.1" transform="rotate(-90 223.7 172.1)">24</text>
<text x="211.2" y="240.2">3</text>
<text x="214.7" y="241.9">VCC</text>
</g>
<g font-size="3.2" fill="#00f">
<text x="191.9" y="108.1" transform="rotate(-90 191.9 108.1)">46</text>
<text x="195.4" y="108.1" transform="rotate(-90 195.4 108.1)">45</text>
<text x="199" y="108.1" transform="rotate(-90 199 108.1)">44</text>
<text x="202.5" y="108.1" transform="rotate(-90 202.5 108.1)">43</text>
<text x="206" y="108.1" transform="rotate(-90 206 108.1)">42</text>
<text x="209.5" y="108.1" transform="rotate(-90 209.5 108.1)">41</text>
<text x="213.1" y="108.1" transform="rotate(-90 213.1 108.1)">40</text>
<text x="216.6" y="108.1" transform="rotate(-90 216.6 108.1)">39</text>
<text x="220.1" y="108.1" transform="rotate(-90 220.1 108.1)">38</text>
<text x="223.7" y="108.1" transform="rotate(-90 223.7 108.1)">37</text>
<text x="161.9" y="118.5">1</text>
<text x="193" y="115.6" transform="rotate(-90 193 115.6)">PB9</text>
<text x="196.5" y="115.6" transform="rotate(-90 196.5 115.6)">PB8</text>
<text x="210.6" y="115.6" transform="rotate(-90 210.6 115.6)">PB5</text>
<text x="214.1" y="115.6" transform="rotate(-90 214.1 115.6)">PB4</text>
<text x="217.7" y="115.6" transform="rotate(-90 217.7 115.6)">PB3</text>
<text x="161.9" y="125.5">3</text>
<text x="161.9" y="122">2</text>
<text x="165.3" y="123.8">PC13</text>
<text x="165.3" y="120.2">VBAT</text>
<text x="203.6" y="124.9" transform="rotate(-90 203.6 124.9)">PB7(RX1)</text>
<text x="207.1" y="124.7" transform="rotate(-90 207.1 124.7)">PB6(TX1)</text>
<text x="241.8" y="125.5">34</text>
<text x="37" y="129">1</text>
<text x="161.9" y="129">4</text>
<text x="165.3" y="130.8">PC15-OSC32_OUT</text>
<text x="165.3" y="127.3">PC14-OSC32_IN</text>
<text x="200" y="129.9" transform="rotate(-90 200 129.9)">PF11-BOOT0</text>
<text x="221.2" y="126.9" transform="rotate(-90 221.2 126.9)">PA15(RX2)</text>
<text x="224.7" y="126.7" transform="rotate(-90 224.7 126.7)">PA14(TX2)</text>
<text x="232.2" y="127.3">PA13</text>
<text x="232.2" y="130.8">PA12</text>
<text x="241.8" y="129">33</text>
<text x="37" y="132.6">2</text>
<text x="37" y="136.1">3</text>
<text x="161.9" y="136.1">6</text>
<text x="161.9" y="132.6">5</text>
<text x="165.3" y="137.9">PF1-OSC_OUT</text>
<text x="165.3" y="134.3">PF0-OSC_IN</text>
<text x="232.2" y="134.3">PA11</text>
<text x="232.2" y="137.9">PA10</text>
<text x="241.8" y="132.6">32</text>
<text x="241.8" y="136.1">31</text>
<text x="37" y="139.6">4</text>
<text x="161.9" y="139.6">7</text>
<text x="165.3" y="141.4">NRST</text>
<text x="234.2" y="141.4">PA9</text>
<text x="241.8" y="139.6">30</text>
<text x="241.8" y="143.2">29</text>
<text x="232.2" y="148.4">PB15</text>
<text x="234.2" y="144.9">PA8</text>
<text x="241.8" y="146.7">28</text>
<text x="159.8" y="153.7">11</text>
<text x="159.8" y="150.2">10</text>
<text x="165.3" y="155.5">PA1</text>
<text x="165.3" y="152">PA0</text>
<text x="232.2" y="152">PB14</text>
<text x="232.2" y="155.5">PB13</text>
<text x="241.8" y="150.2">27</text>
<text x="241.8" y="153.7">26</text>
<text x="159.8" y="157.3">12</text>
<text x="165.3" y="159">PA2</text>
<text x="232.2" y="159">PB12</text>
<text x="241.8" y="157.3">25</text>
<text x="186.3" y="167.1" transform="rotate(-90 186.3 167.1)">PA3</text>
<text x="189.8" y="167.1" transform="rotate(-90 189.8 167.1)">PA4</text>
<text x="193.3" y="167.1" transform="rotate(-90 193.3 167.1)">PA5</text>
<text x="196.8" y="167.1" transform="rotate(-90 196.8 167.1)">PA6</text>
<text x="200.4" y="167.1" transform="rotate(-90 200.4 167.1)">PA7</text>
<text x="203.9" y="167.1" transform="rotate(-90 203.9 167.1)">PB0</text>
<text x="207.4" y="167.1" transform="rotate(-90 207.4 167.1)">PB1</text>
<text x="211" y="167.1" transform="rotate(-90 211 167.1)">PB2</text>
<text x="214.5" y="167.1" transform="rotate(-90 214.5 167.1)">PB10</text>
<text x="218" y="167.1" transform="rotate(-90 218 167.1)">PB11</text>
<text x="184.9" y="172.1" transform="rotate(-90 184.9 172.1)">13</text>
<text x="188.4" y="172.1" transform="rotate(-90 188.4 172.1)">14</text>
<text x="191.9" y="172.1" transform="rotate(-90 191.9 172.1)">15</text>
<text x="195.4" y="172.1" transform="rotate(-90 195.4 172.1)">16</text>
<text x="199" y="172.1" transform="rotate(-90 199 172.1)">17</text>
<text x="202.5" y="172.1" transform="rotate(-90 202.5 172.1)">18</text>
<text x="206" y="172.1" transform="rotate(-90 206 172.1)">19</text>
<text x="209.5" y="172.1" transform="rotate(-90 209.5 172.1)">20</text>
<text x="213.1" y="172.1" transform="rotate(-90 213.1 172.1)">21</text>
<text x="216.6" y="172.1" transform="rotate(-90 216.6 172.1)">22</text>
<text x="373.6" y="205.2" transform="rotate(-90 373.6 205.2)">6</text>
<text x="377.1" y="205.2" transform="rotate(-90 377.1 205.2)">7</text>
<text x="359.6" y="210.2">5</text>
<text x="359.6" y="213.7">4</text>
<text x="364.1" y="211.6">GND</text>
<text x="364.1" y="215.1">ID</text>
<text x="375" y="214.3" transform="rotate(-90 375 214.3)">SH1</text>
<text x="378.5" y="214.3" transform="rotate(-90 378.5 214.3)">SH2</text>
<text x="359.6" y="217.2">3</text>
<text x="359.6" y="220.8">2</text>
<text x="364.1" y="218.7">D+</text>
<text x="359.6" y="224.3">1</text>
<text x="364.1" y="222.2">D-</text>
<text x="364.1" y="225.7">VBUS</text>
<text x="375" y="227.5" transform="rotate(-90 375 227.5)">SH4</text>
<text x="378.5" y="227.5" transform="rotate(-90 378.5 227.5)">SH3</text>
<text x="211.2" y="233.1">1</text>
<text x="234.8" y="233.1">8</text>
<text x="373.6" y="232" transform="rotate(-90 373.6 232)">9</text>
<text x="377.1" y="232" transform="rotate(-90 377.1 232)">8</text>
<text x="214.7" y="234.9">D</text>
<text x="228.9" y="234.9">RS</text>
<text x="234.8" y="236.6">7</text>
<text x="211.2" y="243.7">4</text>
<text x="214.7" y="245.5">R</text>
<text x="224.8" y="241.9">CANL</text>
<text x="225.1" y="245.5">VREF</text>
<text x="234.8" y="243.7">5</text>
<text x="234.8" y="240.2">6</text>
<text x="71.9" y="349.5">1</text>
<text x="71.9" y="353.1">2</text>
<text x="75.4" y="351.3">1</text>
<text x="75.4" y="354.8">2</text>
<text x="75.8" y="400.7">2</text>
<text x="63.2" y="404.2">1</text>
<text x="75.8" y="407.7">3</text>
<text x="345.3" y="402.4">2</text>
<text x="345.3" y="406">3</text>
<text x="348.8" y="404.2">VIN</text>
<text x="348.8" y="407.7">VOUT</text>
<text x="319" y="460.7">1</text>
<text x="335.1" y="460.7">2</text>
<text x="73.7" y="490.6">1</text>
<text x="73.7" y="494.2">2</text>
<text x="77.2" y="492.4">1</text>
<text x="77.2" y="495.9">2</text>
<text x="73.7" y="533">1</text>
<text x="73.7" y="536.5">2</text>
<text x="77.2" y="534.7">1</text>
<text x="77.2" y="538.3">2</text>
<text x="128.3" y="543.6">1</text>
<text x="131.8" y="545.3">1</text>
<text x="128.3" y="547.1">2</text>
<text x="131.8" y="548.9">2</text>
</g>
<g font-size="3.2" fill="#8d2323">
<text x="230.5" y="256">1</text>
<text x="230.5" y="259.6">2</text>
</g>
</svg>
